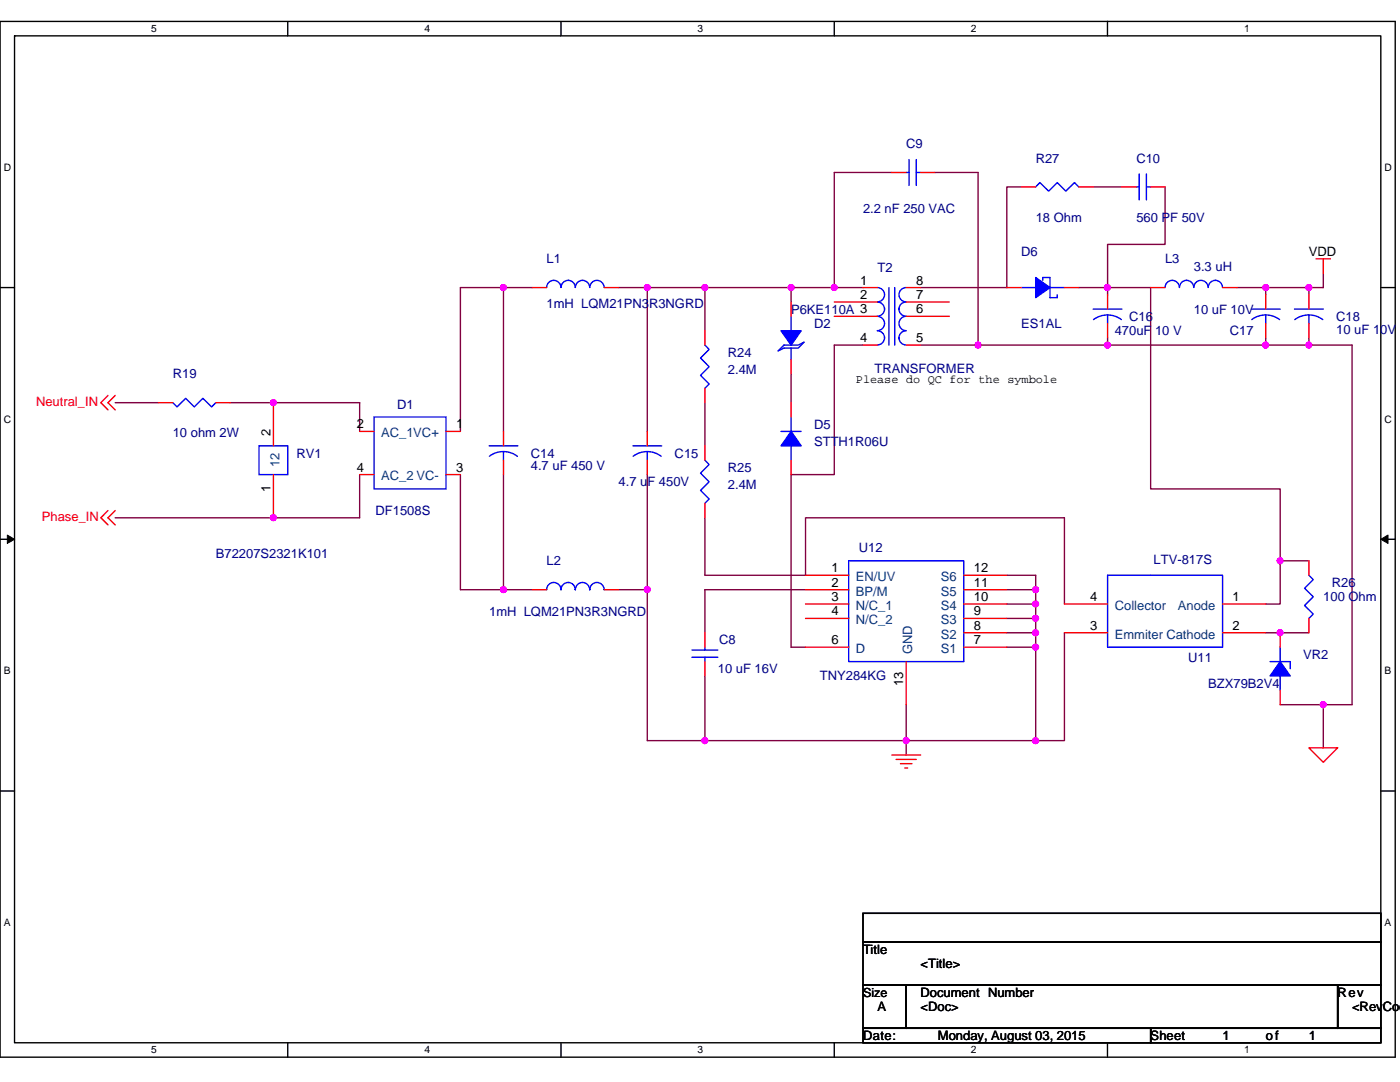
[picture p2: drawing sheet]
<svg xmlns="http://www.w3.org/2000/svg" width="279mm" height="216mm" viewBox="0 0 279 216" stroke-linecap="round" stroke-linejoin="round" font-family="sans-serif">
<path d="M0 4.3h278.4v206.6h-278.4zM2.9 7.2h272.7v200.9h-272.7z" fill="none" stroke="#000" stroke-width=".28"/>
<g fill="#fff">
<path d="M30.2 4.6h1.1v2.3h-1.1z"/>
<path d="M30.2 208.4h1.1v2.3h-1.1z"/>
</g>
<path d="M57.4 4.3v2.9M57.4 208.1v2.8" fill="none" stroke="#000" stroke-width=".28"/>
<g fill="#fff">
<path d="M84.7 4.6h1.1v2.3h-1.1z"/>
<path d="M84.7 208.4h1.1v2.3h-1.1z"/>
</g>
<path d="M112 4.3v2.9M112 208.1v2.8" fill="none" stroke="#000" stroke-width=".28"/>
<g fill="#fff">
<path d="M139.2 4.6h1.2v2.3h-1.2z"/>
<path d="M139.2 208.4h1.2v2.3h-1.2z"/>
</g>
<path d="M166.5 4.3v2.9M166.5 208.1v2.8" fill="none" stroke="#000" stroke-width=".28"/>
<g fill="#fff">
<path d="M193.8 4.6h1.1v2.3h-1.1z"/>
<path d="M193.8 208.4h1.1v2.3h-1.1z"/>
</g>
<path d="M221 4.3v2.9M221 208.1v2.8" fill="none" stroke="#000" stroke-width=".28"/>
<g fill="#fff">
<path d="M248.3 4.6h1.1v2.3h-1.1z"/>
<path d="M248.3 208.4h1.1v2.3h-1.1z"/>
<path d="M.7 32.3h1.5v2.2h-1.5z"/>
<path d="M276.3 32.3h1.5v2.2h-1.5z"/>
<path d="M.7 82.5h1.5v2.3h-1.5z"/>
<path d="M276.3 82.5h1.5v2.3h-1.5z"/>
</g>
<path d="M0 57.4h2.9M275.6 57.4h2.8" fill="none" stroke="#000" stroke-width=".28"/>
<g fill="#fff">
<path d="M.7 132.7h1.4v2.3h-1.4z"/>
<path d="M276.3 132.7h1.4v2.3h-1.4z"/>
</g>
<path d="M0 107.6h2.9M275.6 107.6h2.8" fill="none" stroke="#000" stroke-width=".28"/>
<path d="M1.5 106.8l1.4 .8-1.4 .8zM275.6 107.6l1.4-.8v1.6z" fill="#000" stroke="#000" stroke-width=".2"/>
<g fill="#fff">
<path d="M.7 182.9h1.4v2.3h-1.4z"/>
<path d="M276.3 182.9h1.4v2.3h-1.4z"/>
</g>
<path d="M0 157.8h2.9M275.6 157.8h2.8M172.2 182.2h103.4v5.8h-103.4zM172.2 188h103.4v8.6h-103.4zM172.2 196.6h8.6v8.6h-8.6zM180.8 196.6h86.2v8.6h-86.2zM267 196.6h8.6v8.6h-8.6zM172.2 205.2h57.4v2.9h-57.4zM229.6 205.2h46v2.9h-46z" fill="none" stroke="#000" stroke-width=".28"/>
<g fill="none" stroke="#800040" stroke-width=".28">
<path d="M178 34.4h-11.5v23M186.6 34.4h8.6v34.5M203.8 37.3h-2.9v20.1h-17.2M218.2 37.3h5.7M232.5 37.3v11.5h-11.5v8.6M100.5 57.4h-8.6v28.7M100.5 57.4v28.7M100.5 57.4h5.7M123.4 57.4h5.8M129.2 57.4v28.7M129.2 57.4h11.5M140.7 57.4h17.2"/>
<path d="M140.7 57.4v8.6M157.9 57.4v2.9M157.9 57.4h8.6M166.5 57.4h5.7M215.3 57.4h5.7M221 57.4h8.6v40.2h25.9v14.3M221 57.4v1.4M246.9 57.4h5.7M252.6 57.4v1.4M252.6 57.4h8.6M261.2 57.4v1.4M264.1 54.5v2.9h-2.9"/>
<path d="M157.9 74.6v5.7M172.2 68.9h-5.7v25.8h-8.6v34.4h2.9M183.7 68.9h11.5M195.2 68.9h25.8M221 68.9h31.6M221 67.4v1.5M252.6 67.4v1.5M252.6 68.9h8.6M261.2 67.4v1.5M261.2 68.9h8.6v71.7h-5.7v8.6M23 80.3h8.6M46 80.3h25.8v5.8"/>
<path d="M71.8 94.7v8.6h-48.8M91.9 94.7v23h8.6M100.5 94.7v23M129.2 94.7v23M140.7 80.3v8.7M100.5 117.7h5.7M123.4 117.7h5.8M129.2 117.7v30.1h11.5M140.7 103.3v11.5h20.1v-11.5h51.6v17.2M160.8 117.7h-20.1v8.6M200.9 114.8h5.8v2.9M200.9 117.7h5.8"/>
<path d="M206.7 117.7v2.8M255.5 111.9h5.7M255.5 111.9v8.6h-2.9M140.7 134.9v12.9M200.9 120.5h5.8M200.9 123.4h5.8M200.9 126.3h5.8M200.9 129.1h5.8M206.7 120.5v2.9M206.7 129.1v18.7M206.7 123.4v5.7M212.4 126.3v21.5h-5.7"/>
<path d="M261.2 126.3h-8.6M140.7 147.8h40.1M180.8 140.6v7.2M180.8 147.8h25.9M180.8 147.8v2.9M255.5 140.6h8.6"/>
</g>
<g fill="#f0f" stroke="#f0f" stroke-width=".28">
<circle cx="264.1" cy="140.6" r=".57"/>
<circle cx="54.6" cy="80.3" r=".57"/>
<circle cx="54.5" cy="103.3" r=".57"/>
<circle cx="100.5" cy="57.4" r=".57"/>
<circle cx="100.5" cy="117.6" r=".57"/>
<circle cx="157.9" cy="57.4" r=".57"/>
<circle cx="140.7" cy="57.4" r=".57"/>
<circle cx="129.2" cy="57.4" r=".57"/>
<circle cx="129.2" cy="117.6" r=".57"/>
<circle cx="140.7" cy="147.8" r=".57"/>
<circle cx="180.8" cy="147.8" r=".57"/>
<circle cx="206.7" cy="129.1" r=".57"/>
<circle cx="206.7" cy="120.5" r=".57"/>
<circle cx="166.5" cy="57.4" r=".57"/>
<circle cx="195.2" cy="68.9" r=".57"/>
<circle cx="206.7" cy="123.4" r=".57"/>
<circle cx="206.7" cy="126.3" r=".57"/>
<circle cx="206.7" cy="117.6" r=".57"/>
<circle cx="221" cy="68.9" r=".57"/>
<circle cx="252.6" cy="68.9" r=".57"/>
<circle cx="255.5" cy="111.9" r=".57"/>
<circle cx="206.7" cy="147.8" r=".57"/>
<circle cx="255.5" cy="126.3" r=".57"/>
<circle cx="261.2" cy="68.9" r=".57"/>
<circle cx="221" cy="57.4" r=".57"/>
<circle cx="252.6" cy="57.4" r=".57"/>
<circle cx="261.2" cy="57.4" r=".57"/>
</g>
<g fill="none" stroke="#f00" stroke-width=".28">
<path d="M178 34.4h2.8M183.7 34.4h2.9M203.8 37.3h2.9M215.3 37.3h2.9M223.9 37.3h2.9M229.6 37.3h2.9M106.2 57.4h2.9M120.6 57.4h2.8M172.2 57.4h2.9M180.8 57.4h2.9M200.9 57.4h2.9M212.4 57.4h2.9"/>
<path d="M221 58.8v2.9M229.6 57.4h2.9M244 57.4h2.9M252.6 58.8v2.9M261.2 58.8v2.9M262.7 51.6h2.8M264.1 51.6v2.9M21.5 78.9l-1.4 1.4 1.4 1.5M23 78.9l-1.5 1.4 1.5 1.5M140.7 66v2.9M140.7 77.5v2.8M157.9 60.3v2.8"/>
<path d="M157.9 71.7v2.9M166.5 60.3h8.6M166.5 63.1h8.6M172.2 68.9h2.9M180.8 68.9h2.9M180.8 60.3h8.7M180.8 63.1h8.7M221 64.6v2.8M252.6 64.6v2.8M261.2 64.6v2.8M31.6 80.3h2.9M43.1 80.3h2.9"/>
<path d="M54.6 94.7v8.6M54.6 80.3v8.7M71.8 86.1h2.9M71.8 94.7h2.9M89 86.1h2.9M89 94.7h2.9M100.5 86.1v2.9M100.5 91.8v2.9M129.2 86.1v2.9M129.2 91.8v2.9M140.7 89v2.8M157.9 91.8v2.9"/>
<path d="M157.9 80.3v2.9M21.5 101.9l-1.4 1.4 1.4 1.4M23 101.9l-1.5 1.4 1.5 1.4M106.2 117.7h2.9M120.6 117.7h2.8M140.7 100.4v2.9M160.8 114.8h8.6M160.8 117.7h8.6M192.3 117.7h8.6M192.3 114.8h8.6M261.2 111.9v2.9M140.7 126.3v2.8"/>
<path d="M140.7 132v2.9M160.8 120.5h8.6M160.8 123.4h8.6M160.8 129.1h8.6M180.8 132v8.6M192.3 129.1h8.6M192.3 126.3h8.6M192.3 123.4h8.6M192.3 120.5h8.6M212.4 126.3h8.6M212.4 120.5h8.6M244 120.5h8.6"/>
<path d="M244 126.3h8.6M255.5 137.8v2.8M255.5 126.3v2.8M261.2 123.4v2.9M178 150.7h5.7M178.8 151.5h4.1M179.7 152.4h2.3M180.6 153.2h.5M261.2 149.2h5.8l-2.9 2.9z"/>
</g>
<g fill="none" stroke="#00f" stroke-width=".28">
<path d="M180.8 34.4h.6M181.4 31.8v5.2M182.9 34.4h.8M182.9 31.8v5.2M206.7 37.3l.8-.9 1.8 1.7 1.7-1.7 1.7 1.7 1.7-1.7 .9 .9M226.8 37.3h.6M227.4 34.7v5.2M228.8 37.3h.8M228.8 34.7v5.2M109.1 57.4a1.43 1.43 0 0 1 1.4-1.5 1.43 1.43 0 0 1 1.5 1.5 1.45 1.45 0 0 1 1.4-1.5 1.42 1.42 0 0 1 1.4 1.5M114.8 57.4a1.43 1.43 0 0 1 1.5-1.5 1.43 1.43 0 0 1 1.4 1.5 1.44 1.44 0 0 1 1.4-1.5 1.44 1.44 0 0 1 1.5 1.5M175.1 57.4a1.43 1.43 0 0 1 1.4 1.4 1.43 1.43 0 0 1-1.4 1.4"/>
<path d="M177.4 57.4v11.5M178.6 57.4v11.5M180.8 57.4a1.43 1.43 0 0 0-1.4 1.4 1.43 1.43 0 0 0 1.4 1.4M203.8 57.4h2.9M208.1 55.9v-.5h1.4v4h1.5v-.6M209.5 57.4h2.9M232.5 57.4a1.43 1.43 0 0 1 1.4-1.5 1.43 1.43 0 0 1 1.5 1.5 1.45 1.45 0 0 1 1.4-1.5 1.42 1.42 0 0 1 1.4 1.5 1.44 1.44 0 0 1 1.5-1.5 1.44 1.44 0 0 1 1.4 1.5 1.45 1.45 0 0 1 1.5-1.5h-.1a1.42 1.42 0 0 1 1.5 1.5M140.7 68.9l.8 .8-1.7 1.7 1.7 1.8-1.7 1.7 1.7 1.7-.8 .9M155.3 70l1.2-1.1h2.8l1.2-.6-1.2 1.1h-2.8zM157.9 63.1v2.9M157.9 69.4v2.3M175.1 60.3a1.43 1.43 0 0 1 1.4 1.4v-.1a1.43 1.43 0 0 1-1.4 1.5 1.44 1.44 0 0 1 1.4 1.4 1.44 1.44 0 0 1-1.4 1.5"/>
<path d="M175.1 66a1.43 1.43 0 0 1 1.4 1.4 1.45 1.45 0 0 1-1.4 1.4M180.8 60.3a1.4 1.4 0 0 0-1.4 1.4v-.1a1.42 1.42 0 0 0 1.4 1.5 1.44 1.44 0 0 0-1.4 1.4 1.44 1.44 0 0 0 1.4 1.5M180.8 66a1.42 1.42 0 0 0-1.4 1.4 1.42 1.42 0 0 0 1.4 1.4M218.2 61.7h5.7M218.2 63.8a4.6 4.6 0 0 1 5.6 0M221 62.8v1.8M249.7 61.7h5.8M249.8 63.8a4.6 4.6 0 0 1 5.6 0M252.6 62.8v1.8M258.3 61.7h5.8M258.4 63.8a4.7 4.7 0 0 1 5.6 0M261.2 62.8v1.8"/>
<path d="M34.5 80.3l.8 .9 1.8-1.7 1.7 1.7 1.7-1.7 1.7 1.7 .9-.9M51.7 89h5.7v5.7h-5.7zM74.7 83.2h14.3v14.4h-14.3zM97.6 89h5.8M97.7 91a4.6 4.6 0 0 1 5.6 .1M100.5 90.1v1.7M126.3 89h5.8M126.4 91a4.6 4.6 0 0 1 5.6 .1M129.2 90.1v1.7M140.7 91.8l.8 .9-1.7 1.7 1.7 1.7-1.7 1.8 1.7 1.7-.8 .8M155.9 86.1h4M157.9 89v2.8"/>
<path d="M157.9 83.2v2.9M114.8 117.6v.1a1.42 1.42 0 0 0-1.4-1.5 1.41 1.41 0 0 0-1.4 1.5 1.43 1.43 0 0 0-1.5-1.5 1.43 1.43 0 0 0-1.4 1.5v-.1M120.6 117.6v.1a1.43 1.43 0 0 0-1.5-1.5 1.43 1.43 0 0 0-1.4 1.5 1.43 1.43 0 0 0-1.4-1.5 1.43 1.43 0 0 0-1.5 1.5v-.1M169.4 111.9h22.9v20.1h-22.9zM221 114.8h23v14.3h-23zM261.2 114.8l.9 .9-1.7 1.7 1.7 1.7-1.7 1.7 1.7 1.7-.9 .9M138.1 131.1h5.2M138.1 129.7h5.2M140.7 129.1v.6M140.7 131.1v.9M253.5 132h4v1.4M255.5 129.1v2.9"/>
<path d="M255.5 134.9v2.9"/>
</g>
<g fill="#00f" stroke="#00f" stroke-width=".28">
<path d="M157.9 86.1l2 2.9h-4z" fill-rule="evenodd"/>
<path d="M206.7 55.4l2.8 2-2.8 2z" fill-rule="evenodd"/>
<path d="M255.5 132l2 2.9h-4z" fill-rule="evenodd"/>
<path d="M155.9 66h4l-2 2.9z" fill-rule="evenodd"/>
</g>
<g font-size="2.6" fill="#000080">
<text x="180.8" y="29.6">C9</text>
<text x="206.7" y="32.4">R27</text>
<text x="226.8" y="32.4">C10</text>
<text x="172.2" y="42.5">2.2 nF 250 VAC</text>
<text x="206.7" y="44.2">18 Ohm</text>
<text x="226.8" y="44.2">560 PF 50V</text>
<text x="109.1" y="52.5">L1</text>
<text x="203.8" y="51.1">D6</text>
<text x="232.5" y="52.5">L3</text>
<text x="238.3" y="54">3.3 uH</text>
<text x="175.1" y="54.3">T2</text>
<text x="109.1" y="61.4">1mH LQM21PN3R3NGRD</text>
<text x="157.9" y="62.6">P6KE110A 3</text>
<text x="162.5" y="65.4">D2</text>
<text x="203.8" y="65.4">ES1AL</text>
<text x="225.3" y="64">C16</text>
<text x="238.3" y="62.6">10 uF 10V</text>
<text x="266.7" y="64">C18</text>
<text x="145.3" y="71.2">R24</text>
<text x="222.5" y="66.9">470uF 10 V</text>
<text x="245.4" y="66.9">C17</text>
<text x="266.7" y="66.6">10 uF 10V</text>
<text x="34.5" y="75.5">R19</text>
<text x="145.3" y="74.6">2.4M</text>
<text x="174.5" y="74.4">TRANSFORMER</text>
<text x="79.2" y="81.5">D1</text>
<text x="34.5" y="87.3">10 ohm 2W</text>
<text x="162.5" y="85.5">D5</text>
<text x="162.5" y="89">STTH1R06U</text>
<text x="59.2" y="91.3">RV1</text>
<text x="105.9" y="91.3">C14</text>
<text x="105.9" y="93.9">4.7 uF 450 V</text>
<text x="134.6" y="91.3">C15</text>
<text x="145.3" y="94.1">R25</text>
<text x="123.4" y="97">4.7 uF 450V</text>
<text x="145.3" y="97.6">2.4M</text>
<text x="75" y="102.8">DF1508S</text>
<text x="43.1" y="111.4">B72207S2321K101</text>
<text x="109.1" y="112.8">L2</text>
<text x="171.4" y="110.2">U12</text>
<text x="230.2" y="112.5">LTV-817S</text>
<text x="264.1" y="120">100 Ohm</text>
<text x="265.8" y="117.1">R26</text>
<text x="97.6" y="122.9">1mH LQM21PN3R3NGRD</text>
<text x="143.5" y="128.6">C8</text>
<text x="260.1" y="131.5">VR2</text>
<text x="143.3" y="134.3">10 uF 16V</text>
<text x="163.6" y="135.8">TNY284KG</text>
<text x="237.1" y="132">U11</text>
<text x="241.1" y="137.2">BZX79B2V4</text>
</g>
<g font-size="2.6">
<text x="261.2" y="51.1">VDD</text>
<text x="171.7" y="56.8">1</text>
<text x="171.7" y="59.7">2</text>
<text x="182.9" y="56.8">8</text>
<text x="182.9" y="59.7">7</text>
<text x="182.9" y="62.5">6</text>
<text x="171.7" y="68.3">4</text>
<text x="182.9" y="68.3">5</text>
<text x="54" y="87" transform="rotate(-90 54 87)">2</text>
<text x="71.2" y="85.5">2</text>
<text x="91" y="85.5">1</text>
<text x="71.2" y="94.1">4</text>
<text x="91" y="94.1">3</text>
<text x="54" y="98.1" transform="rotate(-90 54 98.1)">1</text>
<text x="165.9" y="114.2">1</text>
<text x="165.9" y="117.1">2</text>
<text x="165.9" y="119.9">3</text>
<text x="194.4" y="119.9">10</text>
<text x="194.4" y="117.1">11</text>
<text x="194.4" y="114.2">12</text>
<text x="217.6" y="119.9">4</text>
<text x="246" y="119.9">1</text>
<text x="165.9" y="122.8">4</text>
<text x="194.4" y="125.7">8</text>
<text x="194.4" y="122.8">9</text>
<text x="217.6" y="125.7">3</text>
<text x="246" y="125.7">2</text>
<text x="165.9" y="128.5">6</text>
<text x="194.4" y="128.5">7</text>
<text x="180.3" y="136.9" transform="rotate(-90 180.3 136.9)">13</text>
<text x="172.2" y="190.3">Title</text>
<text x="183.7" y="193.2">&lt;Title&gt;</text>
<text x="175.1" y="201.8">A</text>
<text x="183.7" y="198.9">Document Number</text>
<text x="183.7" y="201.8">&lt;Doc&gt;</text>
<text x="267" y="198.9">Rev</text>
<text x="269.8" y="201.8">&lt;RevCod</text>
<text x="172.2" y="207.5">Date:</text>
<text x="187.2" y="207.5">Monday, August 03, 2015</text>
<text x="229.6" y="207.5">Sheet</text>
<text x="244" y="207.5">1</text>
<text x="252.6" y="207.5">of</text>
<text x="261.2" y="207.5">1</text>
</g>
<g font-size="2.6" fill="#f00">
<text x="7.2" y="80.9">Neutral_IN</text>
<text x="8.4" y="103.9">Phase_IN</text>
</g>
<g font-size="2.6" fill="#004080">
<text x="76.1" y="87.2">AC_1VC+</text>
<text x="55.8" y="93.3" transform="rotate(-90 55.8 93.3)">12</text>
<text x="76.1" y="95.9">AC_2 VC-</text>
<text x="170.8" y="116">EN/UV</text>
<text x="170.8" y="118.8">BP/M</text>
<text x="187.7" y="118.8">S5</text>
<text x="187.7" y="116">S6</text>
<text x="170.8" y="121.7">N/C_1</text>
<text x="170.8" y="124.6">N/C_2</text>
<text x="187.7" y="124.6">S3</text>
<text x="187.7" y="121.7">S4</text>
<text x="222.5" y="121.7">Collector</text>
<text x="235.1" y="121.7">Anode</text>
<text x="170.8" y="130.3">D</text>
<text x="182.1" y="130.6" transform="rotate(-90 182.1 130.6)">GND</text>
<text x="187.7" y="130.3">S1</text>
<text x="187.7" y="127.4">S2</text>
<text x="222.5" y="127.4">Emmiter Cathode</text>
</g>
<text font-size="2.5" x="172.2" y="198.8">Size</text>
<text font-size="2.4" x="170.8" y="76.5">Please do QC for the symbole</text>
<g font-size="2">
<text x="30.2" y="6.4">5</text>
<text x="84.7" y="6.4">4</text>
<text x="139.2" y="6.4">3</text>
<text x="193.8" y="6.4">2</text>
<text x="248.3" y="6.4">1</text>
<text x=".7" y="34.1">D</text>
<text x="276.3" y="34.1">D</text>
<text x=".7" y="84.3">C</text>
<text x="276.3" y="84.3">C</text>
<text x=".7" y="134.6">B</text>
<text x="276.3" y="134.6">B</text>
<text x=".7" y="184.8">A</text>
<text x="276.3" y="184.8">A</text>
<text x="30.2" y="210.2">5</text>
<text x="84.7" y="210.2">4</text>
<text x="139.2" y="210.2">3</text>
<text x="193.8" y="210.2">2</text>
<text x="248.3" y="210.2">1</text>
</g>
</svg>
